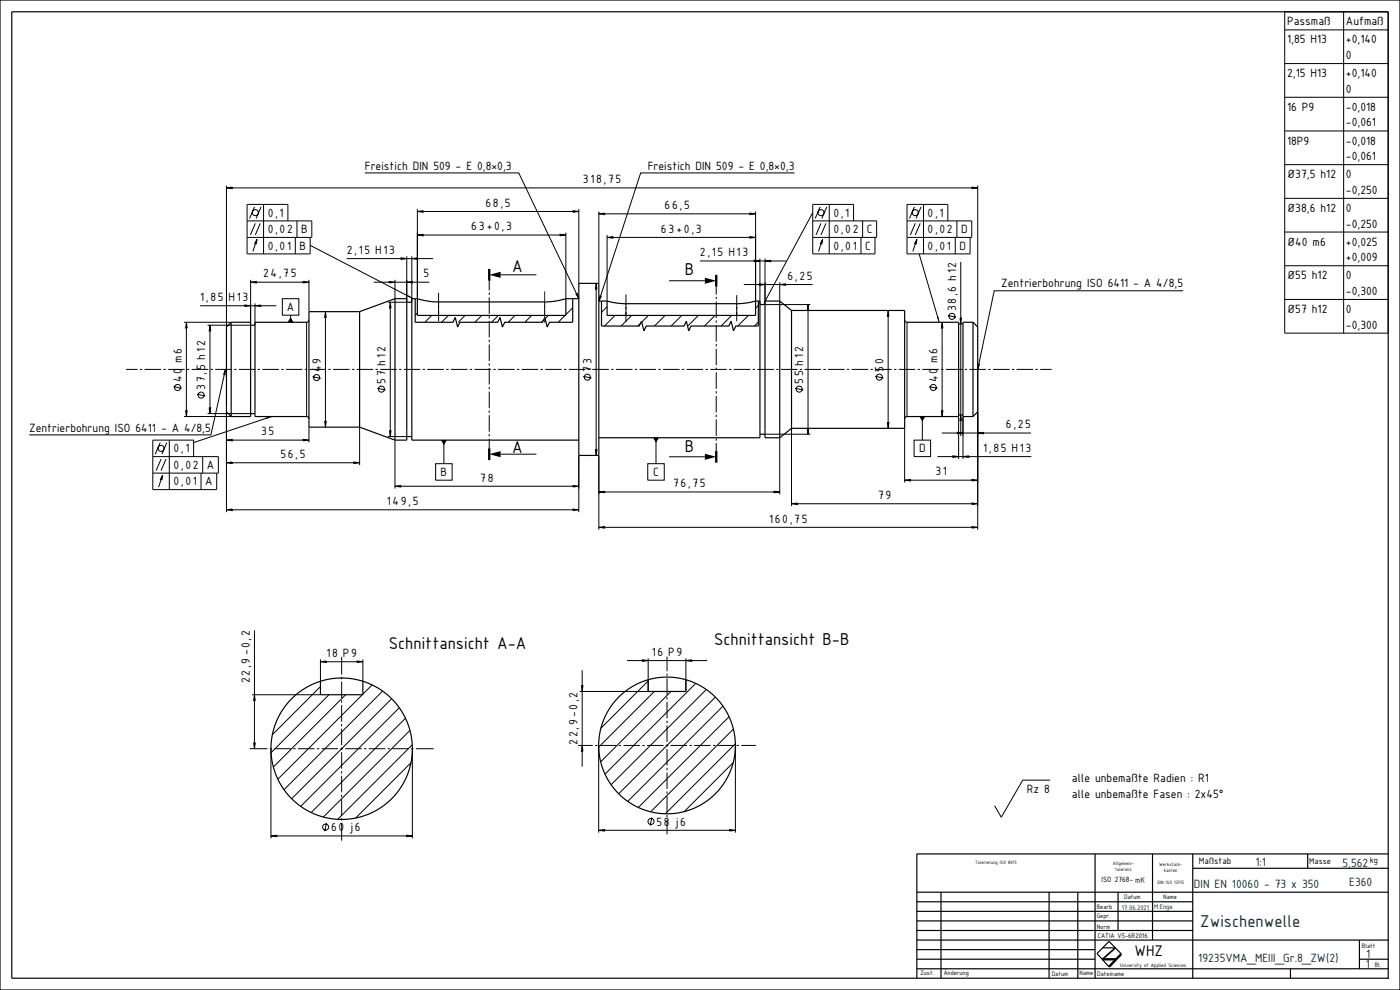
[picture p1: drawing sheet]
<svg xmlns="http://www.w3.org/2000/svg" width="594mm" height="420mm" viewBox="0 0 594 420" stroke-linecap="round" stroke-linejoin="round" font-family="sans-serif">
<g fill="none" stroke="#000" stroke-width=".42">
<path d="M545.1 5h43.9v136.3h-43.9zM545.1 12.7h43.9M570.1 5v136.3M545.1 27h43.9M545.1 41.3h43.9M545.1 55.6h43.9M96.1 79.7l2.5-.3v.6zM96.1 78.7v59.9M98.6 79.7h313.8M154.8 73.4h65.3l25.5 53.2M337.1 73.4h-65.3l-17.7 54.3M412.4 79.4l2.4 .3-2.4 .3z"/>
<path d="M414.8 78.7v59.9M545.1 69.9h43.9M104.8 93.7h27.5v7h-27.5M108 87.8l-2.1 4.9M108.3 94.8l-2.1 4.9M110.4 94.8l-2.1 4.9M110.8 87.8l-2.1 4.9M111.8 86.7v21M122.1 93.7v-7h-17.3v21h26.8v-7M126 93.7v7M177.1 99.7l2.5-.3v.6zM177.1 89.7l2.5-.3v.6z"/>
<path d="M177.1 88.7v37.9M179.6 99.7h58M179.6 89.7h63.5M237.6 99.4l2.5 .3-2.5 .3zM240.1 98.7v27.9M243.1 89.4l2.5 .3-2.5 .3zM245.6 88.7v31.4M254.1 90.7l2.5-.3v.6zM254.1 89.7v30.4M256.6 90.7h61.5M257.6 99.7v27.9M318.1 90.4l2.5 .3-2.5 .3z"/>
<path d="M320.6 89.7v37.9M344.8 93.7h27.1v7h-27.1M344.8 90.2l-19.8 36.8M348 87.8l-2.1 4.9M348.3 94.8l-2.1 4.9M350.4 94.8l-2.1 4.9M350.8 87.8l-2.1 4.9M351.8 86.7v21M362.2 93.7v-7h-17.4v21h26.4v-7M366 93.7v7M384.8 93.7h27.5v7h-27.5M388 87.8l-2.1 4.9"/>
<path d="M388.3 94.8l-2.1 4.9M390.4 94.8l-2.1 4.9M390.8 87.8l-2.1 4.9M391.8 86.7v21M402.1 93.7v-7h-17.3v21h26.8v-7M406 93.7v7M545.1 84.2h43.9M545.1 98.4h43.9M106.3 119.7l2.5-.3v.6zM106.3 118.7v19.2M108 103.5l1-1.9-1.7 5.1M108.8 119.7h19.8"/>
<path d="M109 101.6l-.3 2.1M125.3 100.7v7M128.6 119.4l2.5 .3-2.5 .3zM131.1 118.7v13.4M131.6 104.1l43.7 22.6M147.1 109.7h23M158.6 119.7h6.5M165.1 119.4l2.5 .3-2.5 .3zM167.6 118.7v7.9M167.6 119.7h5M170.1 109.4l2.5 .3-2.5 .3zM172.6 119.7l2.5-.3v.6z"/>
<path d="M172.6 108.7v19.4M172.6 109.7h2.1M174.7 109.7l2.5-.3v.6zM174.7 108.7v19.4M175.1 119.7h7M177.2 109.7h6.5M207.6 119.1v4M212.4 116.6h15.2M257.6 100.7l2.5-.3v.6zM260.1 100.7h58M283.9 119.1h15.2M297 110.7h23"/>
<path d="M318.1 100.4l2.5 .3-2.5 .3zM320 110.4l2.4 .3-2.4 .3zM322.4 109.7v19.4M322.4 110.7h2.2M324.6 110.7l2.5-.3v.6zM324.6 109.7v19.4M327.1 110.7h6.5M330.8 119.7v7.9M348 103.5l1-1.9-1.7 5.1M349 101.6l-.3 2.1M365.3 100.7v7M388 103.5l1-1.9-1.7 5.1"/>
<path d="M389 101.6l-.3 2.1M390 107.7l8.5 29M405.3 100.7v7M407.6 111.1v23.8M545.1 112.7h43.9M78.1 136.7h19.9M79.1 136.7l.3 2.5h-.6zM79.1 139.2v35M84.9 129.7h19M88.1 138h18.1M89.1 138l.3 2.4h-.6zM103.9 129.4l2.4 .3-2.4 .3z"/>
<path d="M106.3 129.7h1.9M108.2 129.7l2.5-.3v.6zM108.2 128.7v9.2M110.7 129.7h6.5M119.8 126.7h7v7h-7zM123.3 133.7v3M130.1 136.7v40M138.1 132.2l.3 2.5h-.6zM138.1 134.7v44M164.6 128.2h7.9M165.6 128.2l.3 2.5h-.6zM165.6 130.7v52"/>
<path d="M177.1 132.8l-.9 1M183.2 133.8l-2.9 2.9M186.1 124.3v12M190.2 133.8l-2.9 2.9M197.3 133.8l-2.9 2.9M204.4 133.8l-2.9 2.9M207.6 124.1v1M207.6 126.1v7M207.6 134.1v1M207.6 136.1v7M211.5 133.8l-2.9 2.9M218.5 133.8l-2.9 2.9"/>
<path d="M225.6 133.8l-2.9 2.9M231.1 128.1v5.7M232.7 133.8l-2.9 2.9M239.7 133.8l-2.9 2.9M243 130.6l-2.9 2.9M244.8 124.3l.8 2.3-1.4-2M252.9 120.2l.4 2.5h-.7zM252.9 122.7v68M254.6 125.3l-.5 2.4 1.1-2.2M257.6 130.1l-2.4 2.4M261 133.8l-4.5 4.5M265.6 124.9v11.7"/>
<path d="M268 133.8l-4.5 4.5M275.1 133.8l-4.5 4.5M282.2 133.8l-4.5 4.5M289.2 133.8l-4.5 4.5M296.3 133.8l-4.5 4.5M303.4 133.8l-4.5 4.5M303.9 121.6v3.4M303.9 125.9v1M303.9 127.9v7M303.9 135.9v1M303.9 138v6.9M310.5 133.8l-4.5 4.5"/>
<path d="M312.6 125.2v11.1M315.6 120.7h6.5M317.5 133.8l-4.5 4.5M321.8 136.7l-1.7 1.6M321.8 129.6l-1.2 1.2M322.1 120.4l2.5 .3-2.5 .3zM324.6 120.7h6.2M324.7 129.2h19.1M330.8 120.7l2.5-.3v.6zM333.3 120.7h11.5M342.8 129.2l.4 2.5h-.7zM342.8 131.7v50"/>
<path d="M376.8 131.7l.4 2.5h-.7zM376.8 134.2v45M384.8 136.7v40M399.7 136.7l.4 2.5h-.7zM399.7 139.2v35M402.1 133.9l3.5 .7M407.3 134.9h.7l-.4 2.5zM407.6 137.4v38.6M502 123.4h-80.2l-7 33.3M545.1 127h43.9M53.5 156.7h4.8M59.3 156.7h1"/>
<path d="M61.3 156.7h7M69.3 156.7h1M71.3 156.7h7M79.3 156.7h1M81.3 156.7h7M89.1 140.4v32.6M89.3 156.7h1M91.3 156.7h7M94.8 159.1l.9-2.4-.3 2.5M95.7 156.7l-6.2 27.8h-77.1M99.3 156.7h1M101.3 156.7h7"/>
<path d="M109.3 156.7h1M111.3 156.7h7M119.3 156.7h1M121.3 156.7h7M129.3 156.7h1M131.3 156.7h7M132.6 159.8l3.5 .7M139.3 156.7h1M141.3 156.7h7M149.3 156.7h1M151.3 156.7h7M159.3 156.7h1"/>
<path d="M161.3 156.7h7M169.3 156.7h1M171.3 156.7h7M179.3 156.7h1M181.3 156.7h7M189.3 156.7h1M191.3 156.7h7M199.3 156.7h1M201.3 156.7h7M207.6 144.1v1M207.6 146.1v7M207.6 154.1v1"/>
<path d="M207.6 156.1v7M209.3 156.7h1M211.3 156.7h7M219.3 156.7h1M221.3 156.7h7M229.3 156.7h1M231.3 156.7h7M239.3 156.7h1M241.3 156.7h7M247.4 159.7l3.5 .7M249.3 156.7h1M251.3 156.7h7"/>
<path d="M259.3 156.7h1M261.3 156.7h7M269.3 156.7h1M271.3 156.7h7M279.3 156.7h1M281.3 156.7h7M289.3 156.7h1M291.3 156.7h7M299.3 156.7h1M301.3 156.7h7M303.9 145.9v1M303.9 147.9v7"/>
<path d="M303.9 155.9v1M303.9 157.9v7M309.3 156.7h1M311.3 156.7h7M319.3 156.7h1M321.3 156.7h7M329.3 156.7h1M331.3 156.7h7M339.3 156.7h1M341.3 156.7h7M349.3 156.7h1M351.3 156.7h7"/>
<path d="M359.3 156.7h1M361.3 156.7h7M369.3 156.7h1M371.3 156.7h7M371.3 159.7l3.5 .7M379.3 156.7h1M381.3 156.7h7M389.3 156.7h1M391.3 156.7h7M399.3 156.7h1M401.3 156.7h7M409.3 156.7h1"/>
<path d="M411.3 156.7h7M414.8 156.8v67.9M415 154.2l-.2 2.5 .9-2.3M419.3 156.7h1M421.3 156.7h7M429.3 156.7h1M431.3 156.7h7M439.3 156.7h1M441.3 156.7h4.9M73.6 164l3.5 .7M78.1 176.7h19.9M78.8 174.2h.6l-.3 2.5z"/>
<path d="M83.6 167.3l3.5 .7M88.1 175.5h18.1M88.8 173h.6l-.3 2.5zM96.1 174.8v42.5M115.2 176.7l-33 11.1M137.8 178.7h.6l-.3 2.5zM160.1 164.7l3.5 .7M207.6 164.1v1M207.6 166.1v7M207.6 174.1v1M207.6 176.1v7M303.9 166v.9"/>
<path d="M303.9 168v6.9M303.9 175.9v1M303.9 177.9v7M337.3 164.7l3.5 .7M376.5 179.2h.7l-.4 2.5zM391.3 176.7v10M394.2 164l3.5 .7M399.4 174.2h.7l-.4 2.5zM406.7 176.8v17.9M407.6 176l.4 2.5h-.7zM407.6 178.5v6.5M408.6 176.8v17.9"/>
<path d="M64.8 193.7h27.8v7h-27.8M68 187.8l-2.1 4.9M68.3 194.8l-2.1 4.9M70.4 194.8l-2.1 4.9M70.8 187.8l-2.1 4.9M71.8 186.7v21M82.2 193.7v-7h-17.4v21h27.1v-7M86 193.7v7M96.1 186.7l2.5-.3v.6zM96.1 196.3l2.5-.3v.7zM98.6 186.7h30M98.6 196.3h51.5"/>
<path d="M128.6 186.4l2.5 .3-2.5 .3zM131.1 181.3v6.4M150.1 196l2.5 .3-2.5 .4zM152.6 181.3v16M164.6 185.2h7.9M165.3 182.7h.6l-.3 2.5zM167.6 186.8v20.5M184.8 196.7h7v7h-7zM188.3 186.7v10M207.6 184.1v1M207.6 186.1v4.1M212.4 192.7h15.2"/>
<path d="M245.6 193.3v24M252.6 190.7h.7l-.4 2.5zM254.1 193.3v31.4M274.8 196.7h7v7h-7zM278.3 185.7v11M283.9 193.8h15.2M303.9 185.9v1M303.9 187.9v3.4M324.7 184.2h19.1M330.8 185.8v23.9M335.8 181.8v32.9M342.5 181.7h.7l-.4 2.5z"/>
<path d="M383.8 181.8v22.9M387.8 186.7h7v7h-7zM397.7 193.7h6.6M399.6 183.7h6.5M404.3 193.4l2.4 .3-2.4 .3zM406.1 183.4l2.5 .3-2.5 .3zM406.7 193.7h1.9M408.6 193.7l2.5-.3v.6zM408.6 183.7h6.2M411.1 193.7h26.5M414.8 183.7l2.5-.3v.6zM417.3 183.7h20.2"/>
<path d="M68 203.5l1-1.9-1.7 5.1M69 201.6l-.3 2.1M85.3 200.7v7M96.1 216.3l2.5-.3v.6zM98.6 216.3h144.5M167.6 206.3l2.5-.3v.6zM170.1 206.3h73M243.1 216l2.5 .3-2.5 .3zM243.1 206l2.5 .3-2.5 .3zM254.1 208.7l2.5-.3v.6zM256.6 208.7h71.8M328.4 208.4l2.4 .3-2.4 .3z"/>
<path d="M335.8 213.7l2.5-.3v.6zM338.3 213.7h74.1M383.8 203.7l2.5-.3v.6zM386.3 203.7h26.1M412.4 203.4l2.4 .3-2.4 .3zM412.4 213.4l2.4 .3-2.4 .3zM254.1 223.7l2.5-.3v.6zM256.6 223.7h155.8M412.4 223.4l2.4 .3-2.4 .3zM108 267.4v27.3M136 279.7v9.2M145 278.6v7.5"/>
<path d="M154 279.7v9.2M272.5 279.9l2.5 .4-2.5 .3zM275 279.3v14M283 278.6v6.2M291 279.3v14M107 294.7h28.9M108 294.7l.3 2.5h-.7zM108 297.2v18M136 280.7l2.4-.3v.7zM136 291.3l-20.4 20.4M138.4 280.7h13.1M139.6 294.7l-24.6 24.6"/>
<path d="M145 287.1v1M145 289.1v7M145 297.1v1M145 299.1v7M146.6 294.7l-30.6 30.7M151.5 280.4l2.5 .3-2.5 .4zM153.7 294.7l-35.8 35.9M157.9 290.6l-3.9 3.9M162.3 293.2l-41.8 41.8M166.2 296.4l-42.5 42.5M246 293.4h28.9M246.7 290.9h.6l-.3 2.5z"/>
<path d="M247 284.4v6.5M247 293.4v22.9M266 280.3h6.5M275 288.9l-20.1 20.1M275 280.3h16M277.6 293.4l-23.6 23.6M283 285.8v1M283 287.8v7M283 295.8v1M283 297.8v7M284.7 293.4l-29.8 29.8M291 280.3l2.5-.4v.7z"/>
<path d="M293.5 280.3h6.5M295.2 289.9l-38.5 38.5M299.7 292.5l-40.4 40.4M303.5 295.7l-41 41.1M306.7 299.6l-40.3 40.4M106 317.6h7.5M107.6 315.2h.7l-.3 2.4zM114.5 317.6h1M115 317.9v37.7M116.5 317.6h7M124.5 317.6h1M126.5 317.6h7"/>
<path d="M134.5 317.6h1M136.5 317.6h7M144.5 317.6h1M145 307.1v1M145 309.1v7M145 317.1v1M145 319.1v7M146.5 317.6h7M154.5 317.6h1M156.5 317.6h7M164.5 317.6h1M166.5 317.6h7"/>
<path d="M169.4 300.3l-41.8 41.8M172 304.7l-40 40M173.9 309.9l-36.7 36.7M174.5 317.6h1M174.9 316l-31.6 31.6M175 317.9v37.7M176.5 317.6h7.5M245.3 316.3h6.2M247 316.3l.3 2.4h-.6zM247 318.7v6.6M252.5 316.3h1M254 316.5v36.8"/>
<path d="M254.5 316.3h7M262.5 316.3h1M264.5 316.3h7M272.5 316.3h1M274.5 316.3h7M282.5 316.3h1M283 305.8v1M283 307.8v7M283 315.8v1M283 317.8v7M284.5 316.3h7M292.5 316.3h1"/>
<path d="M294.5 316.3h7M302.5 316.3h1M304.5 316.3h7M309.3 304.1l-38.5 38.5M311.2 309.3l-35.1 35.1M312 315.5l-29.7 29.7M312 316.5v36.8M312.5 316.3h1M314.5 316.3h6.2M145 327.1v1M145 329.1v7M145 337.1v1"/>
<path d="M145 339.1v7M174.4 323.6l-23.5 23.4M283 325.8v1M283 327.8v7M283 335.8v1M283 337.8v7M311.1 323.5l-20.8 20.8M445.5 331h-11.6l-9.1 15.7-2.8-4.9M115 354.6l2.4-.3v.7zM117.4 354.6h55.1M138.5 349.1l-.7 3.5M145 347.1v1"/>
<path d="M145 349.1v7.5M172.5 354.3l2.5 .3-2.5 .4zM254 352.3l2.5-.4v.7zM256.5 352.3h53M276.6 346.8l-.7 3.5M283 345.8v1M283 347.8v6.2M309.5 351.9l2.5 .4-2.5 .3z"/>
<circle cx="108.3" cy="90.2" r="1.28"/>
<circle cx="348.3" cy="90.2" r="1.28"/>
<circle cx="388.3" cy="90.2" r="1.28"/>
<circle cx="403.9" cy="134.2" r="1.28"/>
<circle cx="75.3" cy="164.4" r="1.28"/>
<circle cx="85.3" cy="167.6" r="1.28"/>
<circle cx="134.3" cy="160.2" r="1.28"/>
<circle cx="161.8" cy="165.1" r="1.28"/>
<circle cx="249.2" cy="160" r="1.28"/>
<circle cx="339.1" cy="165.1" r="1.28"/>
<circle cx="373.1" cy="160" r="1.28"/>
<circle cx="396" cy="164.4" r="1.28"/>
<circle cx="68.3" cy="190.2" r="1.28"/>
<circle cx="138.2" cy="350.9" r="1.28"/>
<circle cx="276.2" cy="348.5" r="1.28"/>
</g>
<g fill="none" stroke="#000" stroke-width=".5">
<path d="M0 0h594v420h-594zM5 5h584v410h-584zM98.1 136.7h8.2v40h-8.2M98.1 136.7v40M98.1 136.7l-2 2v36l2 2M106.3 138h1.9M131.1 135.7l-.3 .8-.7 .2h-21.9v40h21.9l.7 .3 .3 .7M152.6 132.2v49M152.6 132.2h-21.5v49h21.5M167.6 126.7h5v60h-5M167.6 126.7v60M167.6 126.7l-15 5.5"/>
<path d="M172.6 128.2h2.1M176.2 126.7v10h16l1-2 1 4 1-2h16l1-2 1 4 1-2h16l1-2 1 4 1-2h9.8v-10M177.1 126.7l4.5 1 4.5 .4h45.5l4.2-.4 4.3-1M177.1 126.7v7.1h63v-7.1M177.1 126.7h-2.4v60h70.9M240.1 126.7h5.5M245.6 120.2h8.5v73h-8.5zM254.1 127.7h3.5M255.2 127.7v10.6h16l1-2 1 4 1-2h16l1-2 1 4 1-2h16l1-2 1 4 1-2h9.6v-10.6M257.6 127.7l4.1 .9 3.9 .2h47.7l3.5-.3 3.8-.8M257.6 127.7v6.1h63v-6.1M320.6 127.7h1.8v58h-68.3"/>
<path d="M322.4 129.2h2.2M330.8 127.7h-6.2v58h6.2M330.8 127.7v58M330.8 127.7l5 4M335.8 131.7v50M335.8 131.7h48v50h-48M383.8 135.7l.3 .7 .7 .3h21.9v40h-21.9l-.6 .3-.4 .7M406.7 137.4h1.9M412.8 136.7h-4.2v40h4.2M412.8 136.7v40M412.8 136.7l2 2v36l-2 2M106.3 175.5h1.9"/>
<path d="M406.7 176h1.9M152.6 181.2l15 5.5M172.6 185.2h2.1M322.4 184.2h2.2M335.8 181.7l-5 4M136 289l-5.1 2.1-4.4 2.9-3.8 3.6-3.2 4.2-2.5 4.9-1.4 4.8-.6 4.9 .3 5.7 1.2 5.1 2.3 5.1 2.7 4.1 3.9 4 4.2 3 4.7 2.3 4.8 1.4 5.5 .5 5.2-.4 5.3-1.3 5-2.4 4.3-3 3.5-3.5 3.2-4.6 2.2-5 1.3-5 .4-5.3-.6-5.4-1.6-5.3-2.4-4.7-3.2-4.2-3.8-3.5-4.4-2.9-5-2.1M136 289l4.1-1 4.5-.4 4.7 .4 4.7 1M136 289v5.7h18v-5.7M275 288.4l-4.9 1.9-4.4 2.7-3.9 3.5-3.1 4-2.4 4.4-1.6 5-.7 4.9 .3 5.2 1 4.9 2.2 5.1 2.9 4.4 3.4 3.6 4.2 3.1 4.5 2.2 5 1.4 5.5 .6 5-.5 5.3-1.4 4.7-2.3 4.2-3.1 3.5-3.6 2.9-4.4 2.1-5.1 1.1-4.9 .2-4.9-.6-5-1.6-5-2.5-4.6-3-4-3.7-3.3-4.7-2.9-4.9-1.9M275 288.4l3.9-.9 3.7-.2 4.3 .2 4.1 .9M275 288.4v5h16v-5M389 378.5h200"/>
<path d="M399.2 378.5v36.5M445.1 378.5v36.6M457.3 378.5v36.6M464.6 362.3v52.8M474.4 378.5v16.3M489 362.3v36.5M506.1 368.4h82.9M506.1 362.3v52.8M554.8 362.3v6.1M589 362.3h-200v52.7M389 398.8h200M389 394.8h117.1"/>
<path d="M389 390.7h117.1M389 386.6h117.1M389 382.6h117.1M576.8 398.8v12.2M389 406.9h75.6M389 402.9h75.6M389 411h200M467.9 402.1h5.4M475.8 404.7l-5.2-5.3-5.2 5.1 5.1 5.7M547.5 411v4.1M576.8 406.9h12.2"/>
</g>
<path d="M207.6 114.1v5M303.9 116.6v5M207.6 190.2v5M303.9 191.3v5M467.7 407h5.8M475.8 404.7l-5.3 5.5" fill="none" stroke="#000" stroke-width="1" stroke-linecap="butt"/>
<path d="M473.3 402.1l-5.6 4.9" fill="none" stroke="#000" stroke-width=".7" stroke-linecap="butt"/>
<path d="M231.1 123.6v5.2M231.1 129.8v1M231.1 131.8v5.1" fill="none" stroke="#033" stroke-width=".42"/>
<g fill="#000">
<path d="M96.1 79.7l2.5-.3v.6z" fill-rule="evenodd"/>
<path d="M177.1 99.7l2.5-.3v.6z" fill-rule="evenodd"/>
<path d="M177.1 89.7l2.5-.3v.6z" fill-rule="evenodd"/>
<path d="M243.1 89.4l2.5 .3-2.5 .3z" fill-rule="evenodd"/>
<path d="M254.1 90.7l2.5-.3v.6z" fill-rule="evenodd"/>
<path d="M318.1 90.4l2.5 .3-2.5 .3z" fill-rule="evenodd"/>
<path d="M412.4 79.4l2.4 .3-2.4 .3z" fill-rule="evenodd"/>
<path d="M106.3 119.7l2.5-.3v.6z" fill-rule="evenodd"/>
<path d="M170.1 109.4l2.5 .3-2.5 .3z" fill-rule="evenodd"/>
<path d="M172.6 119.7l2.5-.3v.6z" fill-rule="evenodd"/>
<path d="M174.7 109.7l2.5-.3v.6z" fill-rule="evenodd"/>
<path d="M207.6 116.6l4.8-1.3v2.6z" fill-rule="evenodd"/>
<path d="M237.6 99.4l2.5 .3-2.5 .3z" fill-rule="evenodd"/>
<path d="M257.6 100.7l2.5-.3v.6z" fill-rule="evenodd"/>
<path d="M318.1 100.4l2.5 .3-2.5 .3z" fill-rule="evenodd"/>
<path d="M320 110.4l2.4 .3-2.4 .3z" fill-rule="evenodd"/>
<path d="M324.6 110.7l2.5-.3v.6z" fill-rule="evenodd"/>
<path d="M79.1 136.7l.3 2.5h-.6z" fill-rule="evenodd"/>
<path d="M103.9 129.4l2.4 .3-2.4 .3z" fill-rule="evenodd"/>
<path d="M108.2 129.7l2.5-.3v.6z" fill-rule="evenodd"/>
<path d="M123.3 134.6l1.2 2.1h-2.5z" fill-rule="evenodd"/>
<path d="M128.6 119.4l2.5 .3-2.5 .3z" fill-rule="evenodd"/>
<path d="M138.1 132.2l.3 2.5h-.6z" fill-rule="evenodd"/>
<path d="M165.1 119.4l2.5 .3-2.5 .3z" fill-rule="evenodd"/>
<path d="M165.6 128.2l.3 2.5h-.6z" fill-rule="evenodd"/>
<path d="M173.3 125.3l2 1.4-2.3-.8z" fill-rule="evenodd"/>
<path d="M252.9 120.2l.4 2.5h-.7z" fill-rule="evenodd"/>
<path d="M299.1 117.8l4.8 1.3-4.8 1.3z" fill-rule="evenodd"/>
<path d="M322.1 120.4l2.5 .3-2.5 .3z" fill-rule="evenodd"/>
<path d="M324.7 126.9l.6 .3-1.5 2z" fill-rule="evenodd"/>
<path d="M330.8 120.7l2.5-.3v.6z" fill-rule="evenodd"/>
<path d="M342.8 129.2l.4 2.5h-.7z" fill-rule="evenodd"/>
<path d="M376.8 131.7l.4 2.5h-.7z" fill-rule="evenodd"/>
<path d="M397.5 134.4l.6-.2 .4 2.5z" fill-rule="evenodd"/>
<path d="M399.7 136.7l.4 2.5h-.7z" fill-rule="evenodd"/>
<path d="M407.3 134.9h.7l-.4 2.5z" fill-rule="evenodd"/>
<path d="M89.1 138l.3 2.4h-.6z" fill-rule="evenodd"/>
<path d="M78.8 174.2h.6l-.3 2.5z" fill-rule="evenodd"/>
<path d="M88.8 173h.6l-.3 2.5z" fill-rule="evenodd"/>
<path d="M112.7 177.2l2.5-.5-2.3 1.1z" fill-rule="evenodd"/>
<path d="M137.8 178.7h.6l-.3 2.5z" fill-rule="evenodd"/>
<path d="M376.5 179.2h.7l-.4 2.5z" fill-rule="evenodd"/>
<path d="M390.1 176.7h2.5l-1.3 2.2z" fill-rule="evenodd"/>
<path d="M399.4 174.2h.7l-.4 2.5z" fill-rule="evenodd"/>
<path d="M407.6 176l.4 2.5h-.7z" fill-rule="evenodd"/>
<path d="M96.1 186.7l2.5-.3v.6z" fill-rule="evenodd"/>
<path d="M96.1 196.3l2.5-.3v.7z" fill-rule="evenodd"/>
<path d="M128.6 186.4l2.5 .3-2.5 .3z" fill-rule="evenodd"/>
<path d="M150.1 196l2.5 .3-2.5 .4z" fill-rule="evenodd"/>
<path d="M165.3 182.7h.6l-.3 2.5z" fill-rule="evenodd"/>
<path d="M187.1 186.7h2.5l-1.3 2.2z" fill-rule="evenodd"/>
<path d="M207.6 192.7l4.8-1.3v2.6z" fill-rule="evenodd"/>
<path d="M252.6 190.7h.7l-.4 2.5z" fill-rule="evenodd"/>
<path d="M277.1 185.7h2.5l-1.3 2.2z" fill-rule="evenodd"/>
<path d="M299.1 192.5l4.8 1.3-4.8 1.3z" fill-rule="evenodd"/>
<path d="M342.5 181.7h.7l-.4 2.5z" fill-rule="evenodd"/>
<path d="M404.3 193.4l2.4 .3-2.4 .3z" fill-rule="evenodd"/>
<path d="M406.1 183.4l2.5 .3-2.5 .3z" fill-rule="evenodd"/>
<path d="M408.6 193.7l2.5-.3v.6z" fill-rule="evenodd"/>
<path d="M414.8 183.7l2.5-.3v.6z" fill-rule="evenodd"/>
<path d="M96.1 216.3l2.5-.3v.6z" fill-rule="evenodd"/>
<path d="M167.6 206.3l2.5-.3v.6z" fill-rule="evenodd"/>
<path d="M243.1 216l2.5 .3-2.5 .3z" fill-rule="evenodd"/>
<path d="M243.1 206l2.5 .3-2.5 .3z" fill-rule="evenodd"/>
<path d="M254.1 208.7l2.5-.3v.6z" fill-rule="evenodd"/>
<path d="M328.4 208.4l2.4 .3-2.4 .3z" fill-rule="evenodd"/>
<path d="M335.8 213.7l2.5-.3v.6z" fill-rule="evenodd"/>
<path d="M383.8 203.7l2.5-.3v.6z" fill-rule="evenodd"/>
<path d="M412.4 203.4l2.4 .3-2.4 .3z" fill-rule="evenodd"/>
<path d="M412.4 213.4l2.4 .3-2.4 .3z" fill-rule="evenodd"/>
<path d="M254.1 223.7l2.5-.3v.6z" fill-rule="evenodd"/>
<path d="M412.4 223.4l2.4 .3-2.4 .3z" fill-rule="evenodd"/>
<path d="M291 280.3l2.5-.4v.7z" fill-rule="evenodd"/>
<path d="M108 294.7l.3 2.5h-.7z" fill-rule="evenodd"/>
<path d="M136 280.7l2.4-.3v.7z" fill-rule="evenodd"/>
<path d="M151.5 280.4l2.5 .3-2.5 .4z" fill-rule="evenodd"/>
<path d="M246.7 290.9h.6l-.3 2.5z" fill-rule="evenodd"/>
<path d="M272.5 279.9l2.5 .4-2.5 .3z" fill-rule="evenodd"/>
<path d="M107.6 315.2h.7l-.3 2.4z" fill-rule="evenodd"/>
<path d="M247 316.3l.3 2.4h-.6z" fill-rule="evenodd"/>
<path d="M115 354.6l2.4-.3v.7z" fill-rule="evenodd"/>
<path d="M172.5 354.3l2.5 .3-2.5 .4z" fill-rule="evenodd"/>
<path d="M254 352.3l2.5-.4v.7z" fill-rule="evenodd"/>
<path d="M309.5 351.9l2.5 .4-2.5 .3z" fill-rule="evenodd"/>
</g>
<g font-size="7">
<text x="217.3" y="115.5">A</text>
<text x="290.6" y="116.5">B</text>
<text x="290.6" y="191.8">B</text>
<text x="217.3" y="192">A</text>
<text x="165" y="275.1">Schnittansicht A-A</text>
<text x="303" y="273.7">Schnittansicht B-B</text>
</g>
<text font-size="7" fill="#033" x="509.3" y="393.2">Zwischenwelle</text>
<text font-size="6.3" x="481.3" y="405.6">WHZ</text>
<g font-size="4.9">
<text x="546.1" y="10.8">Passmaß</text>
<text x="571.1" y="10.8">Aufmaß</text>
<text x="546.1" y="18.4">1,85 H13</text>
<text x="571.1" y="18.4">+0,140</text>
<text x="571.1" y="25.1">0</text>
<text x="546.1" y="32.7">2,15 H13</text>
<text x="571.1" y="32.7">+0,140</text>
<text x="571.1" y="39.4">0</text>
<text x="546.1" y="47">16 P9</text>
<text x="571.1" y="47">-0,018</text>
<text x="571.1" y="53.7">-0,061</text>
<text x="546.1" y="61.3">18P9</text>
<text x="571.1" y="61.3">-0,018</text>
<text x="154.8" y="72">Freistich DIN 509 - E 0,8×0,3</text>
<text x="274.8" y="72">Freistich DIN 509 - E 0,8×0,3</text>
<text x="571.1" y="68">-0,061</text>
<text x="247.3" y="77.7">318,75</text>
<text x="546.1" y="75.6">Ø37,5 h12</text>
<text x="571.1" y="75.6">0</text>
<text x="571.1" y="82.3">-0,250</text>
<text x="206" y="87.7">68,5</text>
<text x="282" y="88.7">66,5</text>
<text x="546.1" y="89.9">Ø38,6 h12</text>
<text x="571.1" y="89.9">0</text>
<text x="113.6" y="92">0,1</text>
<text x="353.6" y="92">0,1</text>
<text x="393.6" y="92">0,1</text>
<text x="113.6" y="99">0,02</text>
<text x="127.7" y="99">B</text>
<text x="200" y="97.7">63 +0,3</text>
<text x="280.5" y="98.7">63 +0,3</text>
<text x="353.6" y="99">0,02</text>
<text x="367.7" y="99">C</text>
<text x="393.6" y="99">0,02</text>
<text x="407.7" y="99">D</text>
<text x="571.1" y="96.5">-0,250</text>
<text x="113.6" y="106">0,01</text>
<text x="127" y="106">B</text>
<text x="147.1" y="107.7">2,15 H13</text>
<text x="353.6" y="106">0,01</text>
<text x="367" y="106">C</text>
<text x="393.6" y="106">0,01</text>
<text x="407" y="106">D</text>
<text x="546.1" y="104.2">Ø40 m6</text>
<text x="571.1" y="104.2">+0,025</text>
<text x="297" y="108.7">2,15 H13</text>
<text x="571.1" y="110.8">+0,009</text>
<text x="111.6" y="117.7">24,75</text>
<text x="179.6" y="117.7">5</text>
<text x="334.1" y="118.7">6,25</text>
<text x="546.1" y="118.5">Ø55 h12</text>
<text x="571.1" y="118.5">0</text>
<text x="424.8" y="122">Zentrierbohrung ISO 6411 - A 4/8,5</text>
<text x="571.1" y="125.1">-0,300</text>
<text x="84.9" y="127.7">1,85</text>
<text x="97" y="127.7">H13</text>
<text x="121.7" y="132">A</text>
<text x="405.6" y="131.9" transform="rotate(-90 405.6 131.9)">38,6 h12</text>
<text x="546.1" y="132.8">Ø57 h12</text>
<text x="571.1" y="132.8">0</text>
<text x="571.1" y="139.4">-0,300</text>
<text x="77.1" y="154.1" transform="rotate(-90 77.1 154.1)">m6</text>
<text x="163.6" y="155.1" transform="rotate(-90 163.6 155.1)">h12</text>
<text x="397.7" y="154.1" transform="rotate(-90 397.7 154.1)">m6</text>
<text x="136.1" y="157.9" transform="rotate(-90 136.1 157.9)">49</text>
<text x="250.9" y="157.7" transform="rotate(-90 250.9 157.7)">73</text>
<text x="374.8" y="157.7" transform="rotate(-90 374.8 157.7)">50</text>
<text x="77.1" y="162.1" transform="rotate(-90 77.1 162.1)">40</text>
<text x="87.1" y="165.3" transform="rotate(-90 87.1 165.3)">37,5 h12</text>
<text x="163.6" y="162.8" transform="rotate(-90 163.6 162.8)">57</text>
<text x="340.8" y="162.8" transform="rotate(-90 340.8 162.8)">55 h12</text>
<text x="397.7" y="162.1" transform="rotate(-90 397.7 162.1)">40</text>
<text x="12.4" y="183.1">Zentrierbohrung ISO 6411 - A 4/8,5</text>
<text x="110.8" y="184.7">35</text>
<text x="426.8" y="181.7">6,25</text>
<text x="73.6" y="192">0,1</text>
<text x="389.9" y="192">D</text>
<text x="417.1" y="191.7">1,85 H13</text>
<text x="119" y="194.3">56,5</text>
<text x="73.6" y="199">0,02</text>
<text x="87.7" y="199">A</text>
<text x="186.9" y="202">B</text>
<text x="277.1" y="202">C</text>
<text x="396.9" y="201.7">31</text>
<text x="73.6" y="206">0,01</text>
<text x="87" y="206">A</text>
<text x="203.8" y="204.3">78</text>
<text x="285.5" y="206.7">76,75</text>
<text x="164.1" y="214.3">149,5</text>
<text x="372.5" y="211.7">79</text>
<text x="326.3" y="221.7">160,75</text>
<text x="138.5" y="278.7">18</text>
<text x="145.5" y="278.7">P9</text>
<text x="276.5" y="278.2">16 P9</text>
<text x="106" y="289.7" transform="rotate(-90 106 289.7)">22,9 -0,2</text>
<text x="245" y="316" transform="rotate(-90 245 316)">22,9 -0,2</text>
<text x="454.8" y="332">alle unbemaßte Radien : R1</text>
<text x="435.7" y="336.2">Rz 8</text>
<text x="454.8" y="338.6">alle unbemaßte Fasen : 2x45°</text>
<text x="140.4" y="352.6">60</text>
<text x="148.1" y="352.6">j6</text>
<text x="278.5" y="350.3">58</text>
<text x="286.2" y="350.3">j6</text>
</g>
<g font-size="4.9" fill="#033">
<text x="532.6" y="367.5">1:1</text>
<text x="569.6" y="367.6">5,562</text>
<text x="506.6" y="376.5">DIN EN 10060 - 73 x 350</text>
<text x="572.5" y="376">E360</text>
<text x="579.6" y="406.4">1</text>
<text x="508.4" y="408.2">19235VMA_MEIII_Gr.8_ZW(2)</text>
<text x="579.5" y="410.8">1</text>
</g>
<text font-size="3.8" x="508.7" y="366.5">Maßstab</text>
<g font-size="3.5">
<text x="555.5" y="366.3">Masse</text>
<text x="581.1" y="366.1">kg</text>
</g>
<text font-size="3.1" x="467.4" y="374.3">ISO 2768- mK</text>
<g font-size="2.8" fill="#033">
<text x="476" y="385.9">17.06.2021</text>
<text x="489.7" y="385.7">M.Enge</text>
</g>
<text font-size="2.8" x="465.7" y="397.9">CATIA V5-6R2016</text>
<g font-size="2.6">
<text x="477" y="381.4">Datum</text>
<text x="493.5" y="381.4">Name</text>
<text x="465.4" y="389.6">Gepr.</text>
<text x="465.4" y="385.8">Bearb</text>
<text x="465.4" y="394">Norm</text>
<text x="577.8" y="402.2">Blatt</text>
<text x="390.5" y="413.8">Zust.</text>
<text x="400.4" y="413.8">Änderung</text>
<text x="446.3" y="413.9">Datum</text>
<text x="458" y="413.8">Name</text>
<text x="465.6" y="414">Dateiname</text>
<text x="583.3" y="410.1">Bl.</text>
</g>
<text font-size="2.1" x="475.3" y="410.2">University of Applied Sciences</text>
<g font-size="2">
<text x="413.7" y="366.7">Tolerierung ISO 8015</text>
<text x="472.2" y="367">Allgemein-</text>
<text x="473.1" y="369.7">toleranz</text>
<text x="491.8" y="367.2">Werkstück-</text>
<text x="493.9" y="369.8">kanten</text>
<text x="491.1" y="375.2">DIN ISO 13715</text>
</g>
</svg>
